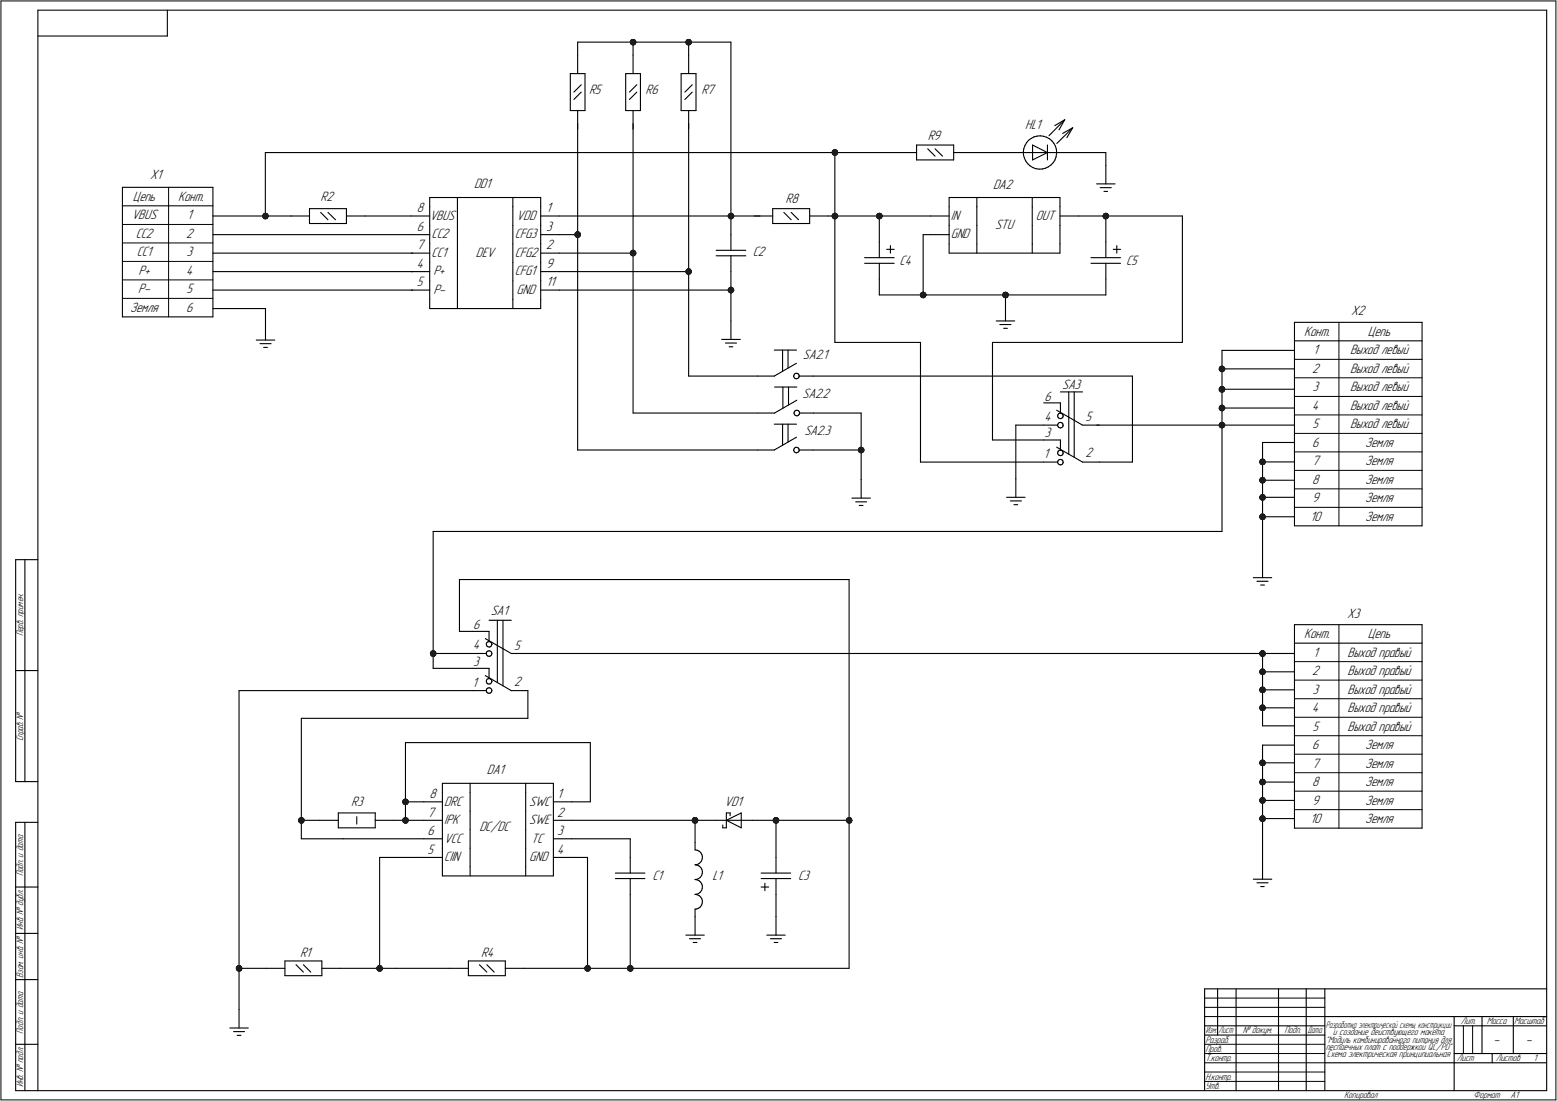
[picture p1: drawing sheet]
<svg xmlns="http://www.w3.org/2000/svg" width="842mm" height="595mm" viewBox="0 0 842 595" stroke-linecap="round" stroke-linejoin="round" font-family="sans-serif">
<g fill="none" stroke="#000" stroke-width=".59">
<path d="M20 6v584zM20 6h817zM20 19h71zM91 6v13zM837 6v584zM308 40h8zM308 40v20zM312 23v7zM312 23h83zM312 30v10zM316 40v20zM338 40h8z"/>
<path d="M338 40v20zM341 22v1zM341 23v1zM341 24h1zM341 22l1-1zM341 22h.1M342 24h.1M342 21h1zM342 23v7zM342 30v10zM342 24h1zM343 21v1z"/>
<path d="M343 22h1zM344 24h-1zM344 22v1zM344 23v1zM344 23h.1M346 40v20zM368 40h8zM368 40v20zM371 23v1zM371 22v1zM371 24h1zM371 22l1-1z"/>
<path d="M371 22h.1M372 24h.1M372 21h1zM372 23v7zM372 30v10zM372 24h1zM373 21v1zM373 24h1zM373 22h1zM374 22v1zM374 23v1zM374 23h.1"/>
<path d="M376 40v20zM395 23v94zM308 60h8zM310 54l4-4zM312 60v10zM314 46l-4 4zM338 60h8zM340 54l4-4zM342 60v10zM344 46l-4 4zM368 60h8zM370 54l4-4z"/>
<path d="M372 60v10zM374 46l-4 4zM312 67v60zM342 67v70zM372 67v80zM496 78h20zM496 78v8zM516 78v8zM554 79v1zM555 77l-1 2zM556 76l2-1zM556 76l-1 1z"/>
<path d="M558 75l1-1zM558 78v8zM558 78l9 4zM559 74h2zM561 74l2-1zM563 73l1 1zM564 74h2zM566 74l2 1zM567 78v8zM568 75l1 1zM569 76l1 1zM570 77l1 2z"/>
<path d="M570 68l6-3zM571 79v2zM572 78l8-9zM575 72l5-3zM576 65l-9 8zM576 65l-3 5zM580 69l-3 5zM144 82h308zM144 82v35zM450 82v1zM450 83h.1M450 83l1 1z"/>
<path d="M450 81h1zM450 81v1zM451 84h1zM451 81h1zM452 82v35zM452 82h34zM452 84h.1M452 81h.1M452 84l1-1zM452 81l1 1zM453 82h.1M453 83h.1"/>
<path d="M486 82h10zM496 86h20zM502 80l4 4zM506 80l4 4zM516 82h10zM526 82h26zM552 82h21zM553 82l1 2zM554 84v2zM554 80l-1 2zM554 86l1 1zM555 87l1 1z"/>
<path d="M556 88l1 2zM557 90l2 1zM558 86l9-4zM559 91h1zM560 91h2zM562 91h2zM564 91h1zM565 91l2-1zM567 90l1-1zM570 88l-2 1zM571 86l-1 2zM571 85v1z"/>
<path d="M571 81v1zM571 83v2zM571 82v1zM573 82h25zM593 99h10zM598 82v7zM598 89v10zM66 101h49zM66 111h49zM66 101v70zM115 117h30zM115 101v70z"/>
<path d="M142 116v1zM142 117v1zM142 118h1zM142 116l1-1zM142 116h.1M143 118h1zM143 115h1zM144 117h14zM144 118h.1M144 115v1zM144 118h1zM144 116h1z"/>
<path d="M145 116v1zM145 117v1zM145 117h.1M157 117h10zM167 113h20zM167 113v8zM173 115l4 4zM177 115l4 4zM187 117h10zM187 113v8zM197 117h25zM222 117h10z"/>
<path d="M232 107h60zM232 107v5zM232 112v10zM247 107v5zM247 112v10zM277 107v5zM277 112v10zM292 107v5zM292 112v10zM292 117h10zM302 117h109zM394 116v1z"/>
<path d="M394 117v1zM394 118h1zM394 116l1-1zM394 116h.1M395 118h.1M395 115h1zM395 117v10zM395 118h1zM396 115v1zM396 118h1zM396 116h1zM397 116v1z"/>
<path d="M397 117v1zM397 117h.1M408 117h10zM418 113h20zM418 113v8zM424 115l4 4zM428 115l4 4zM438 117h10zM438 113v8zM448 117h4zM450 116v1zM450 117v1z"/>
<path d="M450 118h1zM450 116l1-1zM450 116h.1M451 118h1zM451 115h1zM452 117h24zM452 117v68zM452 118h.1M452 115v1zM452 118h1zM452 116h1zM453 116v1z"/>
<path d="M453 117v1zM453 117h.1M474 116v1zM474 117v1zM474 118h1zM474 116l1-1zM474 116h.1M475 118h1zM475 115h1zM476 117v14zM476 117h27zM476 118h.1"/>
<path d="M476 115l1 1zM476 118h1zM477 116h.1M477 116v1zM477 117v1zM477 117h.1M503 117h10zM513 107h60zM513 107v5zM513 112v10zM528 107v5zM528 112v10z"/>
<path d="M558 107v5zM558 112v10zM573 107v5zM573 112v10zM573 117h10zM583 117h15zM595 101h6zM597 117v1zM597 116v1zM597 118h.1M597 116l1-1zM597 116h.1"/>
<path d="M597 103h2zM597 118h1zM598 115h.1M598 117v14zM598 117h41zM598 118h1zM598 115l1 1zM599 118h.1M599 116h.1M599 116l1 1zM600 117l-1 1zM600 117h.1"/>
<path d="M639 117v68zM115 127h107zM115 137h108zM167 121h20zM222 127h10zM222 137h10zM232 122v10zM232 132v10zM247 122v10zM247 132v10zM277 122v10zM277 132v10z"/>
<path d="M292 122v10zM292 127h10zM292 132v10zM292 137h10zM302 127h10zM302 137h40zM311 127v1zM311 126v1zM311 128h1zM311 126l1-1zM311 126h.1M312 128h1z"/>
<path d="M312 125h1zM312 127v116zM313 128h.1M313 125v1zM313 128h1zM313 126h1zM314 126v1zM314 127v1zM314 127h.1M341 136v1zM341 137v1zM341 138h1z"/>
<path d="M341 136l1-1zM341 136h.1M342 138h.1M342 135h1zM342 137v86zM342 138h1zM343 135v1zM343 136h1zM344 138h-1zM344 136v1zM344 137v1zM344 137h.1"/>
<path d="M387 138h16zM387 135h16zM395 138v9zM395 127v8zM418 121h20zM468 139h16zM476 131v8zM480 135h4zM482 133v4zM499 127h4zM499 127v32zM503 127h10z"/>
<path d="M513 122v10zM513 137h60zM513 132v5zM528 122v10zM528 132v5zM558 122v10zM558 132v5zM573 122v10zM573 132v5zM590 139h16zM598 131v8zM602 135h4z"/>
<path d="M604 133v4zM115 147h108zM115 157h108zM222 147h10zM222 157h10zM232 142v10zM232 152v10zM247 142v10zM247 152v10zM277 142v10zM277 152v10zM292 142v10z"/>
<path d="M292 147h10zM292 152v10zM292 157h10zM302 157h93zM302 147h70zM371 147v1zM371 146v1zM371 148h1zM371 146l1-1zM371 146h.1M372 148h.1M372 145h1z"/>
<path d="M372 147v56zM372 148h1zM373 145v1zM373 148h1zM373 146h1zM374 146v1zM374 147v1zM374 147h.1M394 156v1zM394 157v1zM394 158h1zM394 156l1-1z"/>
<path d="M394 156h.1M395 158h.1M395 155h1zM395 147v10zM395 157v16zM395 158h1zM396 155v1zM396 158h1zM396 156h1zM397 156v1zM397 157v1zM397 157h.1"/>
<path d="M468 142h16zM476 159h122zM476 151v8zM476 142v9zM498 159v1zM498 160h.1M498 158h1zM498 158v1zM499 158h1zM500 158h.1M500 158l1 1zM501 159h.1"/>
<path d="M501 160h.1M542 160h1zM542 159v1zM543 158h.1M543 158l-1 1zM543 158h1zM544 159v4zM544 158h1zM545 158v1zM545 159h.1M545 160h.1M590 142h16z"/>
<path d="M598 151v8zM598 142v9zM66 171h49zM115 167h29zM144 167v7zM144 174v10zM232 167h60zM232 162v5zM247 162v5zM277 162v5zM292 162v5zM395 173v10z"/>
<path d="M498 160l1 1zM499 161h.1M499 161h1zM501 160l-1 1zM539 173h10zM541 175h6zM543 160v1zM543 177h2zM543 161h1zM544 163v10zM544 161h1zM545 161v-1z"/>
<path d="M700 174h69zM700 174v110zM769 174v110zM139 184h10zM141 186h6zM143 188h2zM390 183h10zM392 185h6zM394 187h2zM419 189h12zM423 189v12zM426 189v10z"/>
<path d="M452 185h46zM498 185v65zM537 185v53zM537 185h102zM659 200h1zM659 199v1zM660 198h.1M660 198l-1 1zM660 198h1zM661 199v11zM661 199h39zM661 189v10z"/>
<path d="M661 189h39zM661 198h1zM662 198v1zM662 199h.1M662 200h.1M700 184h69zM372 203h38zM410 203h9zM419 203l12-7zM419 209h12zM423 209v12zM426 209v10z"/>
<path d="M429 204h1zM429 203v1zM430 204v1zM430 202h.1M430 202l-1 1zM430 205h1zM430 202h1zM431 205h.1M431 202h1zM431 205l1-1zM432 202v1zM432 203h.1"/>
<path d="M432 203v1zM432 203h8zM440 203h172zM564 218h10zM574 212h11zM574 218v5zM578 212v13zM581 212v15zM612 203v47zM659 211h1zM659 210v1zM660 211v1z"/>
<path d="M660 200v1zM660 220v-1zM660 220h-1zM660 209h.1M660 209l-1 1zM660 212h1zM660 201h1zM660 219h1zM660 209h1zM661 210v11zM661 210h39zM661 212h1z"/>
<path d="M661 201h1zM661 219h1zM661 209h1zM662 212v-1zM662 201v-1zM662 219v1zM662 209v1zM662 220v1zM662 210h.1M662 211h.1M342 223h68zM410 223h9z"/>
<path d="M419 229h12zM419 223l12-7zM423 229v12zM426 229v10zM429 224h1zM430 223l-1 1zM430 224v1zM430 222h.1M430 222v1zM430 225h1zM430 222h1zM431 225h1z"/>
<path d="M431 222h1zM432 225v-1zM432 222v1zM432 223h.1M432 223v1zM432 223h8zM440 223h26zM466 223v36zM537 238h27zM549 230v29zM549 230h15zM564 230h8z"/>
<path d="M564 238h10zM571 222l14 8zM572 225v1zM572 230v1zM572 224v1zM572 229v1zM572 226h1zM572 231h1zM572 224l1-1zM572 224h.1M572 229l1-1zM572 229h.1"/>
<path d="M573 226h1zM573 231h1zM573 223h1zM573 228h1zM574 238v5zM574 226h.1M574 231h.1M574 223v1zM574 228v1zM574 226h1zM574 231h1zM574 224h1z"/>
<path d="M574 229h1zM575 224v1zM575 229v1zM575 225v1zM575 225h.1M575 230v1zM575 230h.1M578 225v20zM581 227v20zM585 230h10zM593 230h107zM659 230l1 1z"/>
<path d="M659 221h1zM659 229v1zM659 220v1zM660 231h.1M660 221v1zM660 229v-1zM660 229h-1zM660 231h1zM660 222h1zM660 228h1zM661 230v57zM661 221v9z"/>
<path d="M661 221h39zM661 231h1zM661 222h1zM661 228l1 1zM662 231h.1M662 222v-1zM662 229h.1M662 229v1zM662 230v1zM662 221h.1M662 230h.1M683 239v63z"/>
<path d="M683 239h17zM312 243h98zM410 243h9zM419 243l12-7zM429 244h1zM429 243v1zM430 244v1zM430 242h.1M430 242l-1 1zM430 245h1zM430 242h1zM431 245h.1"/>
<path d="M431 242h1zM431 245l1-1zM432 242v1zM432 243h.1M432 243v1zM432 243h8zM440 243h26zM464 243v1zM464 244h1zM465 244v1zM465 242h.1M465 242l-1 1z"/>
<path d="M465 245h1zM465 242h1zM466 259v10zM466 245h1zM466 242h1zM467 245v-1zM467 242v1zM467 243h.1M467 243v1zM498 250h66zM549 259v10zM564 250h8z"/>
<path d="M571 242l14 8zM572 245v1zM572 250v1zM572 244v1zM572 249v1zM572 246h1zM572 251h1zM572 244l1-1zM572 244h.1M572 249l1-1zM572 249h.1M573 246h1z"/>
<path d="M573 251h1zM573 243h1zM573 248h1zM574 246h.1M574 251h.1M574 243v1zM574 248v1zM574 246h1zM574 251h1zM574 244h1zM574 249h1zM575 244v1z"/>
<path d="M575 249v1zM575 245v1zM575 245h.1M575 250v1zM575 250h.1M585 250h10zM595 250h17zM681 250l1 1zM681 260l1 1zM681 249v1zM681 259v1zM682 251h.1"/>
<path d="M682 249v-1zM682 249h-1zM682 258h.1M682 258l-1 1zM682 251h1zM682 248h1zM682 258h1zM683 250h17zM683 260h17zM683 251h1zM683 248h1zM683 258h1z"/>
<path d="M684 251v-1zM684 248v1zM684 258v1zM684 249v1zM684 259v1zM684 250h.1M684 260h.1M461 269h10zM463 271h6zM465 273h2zM544 269h10zM546 271h6z"/>
<path d="M548 273h2zM681 269l1 1zM681 280h1zM681 268v1zM681 279v1zM682 261h.1M682 270h.1M682 268v-1zM682 268h-1zM682 278h.1M682 278l-1 1zM682 261h1z"/>
<path d="M682 270h1zM682 267h1zM682 278h1zM683 269h17zM683 279h17zM683 261h1zM683 270h1zM683 267l1 1zM683 278h1zM684 261v-1zM684 270h.1M684 268h.1"/>
<path d="M684 278v1zM684 268v1zM684 279h.1M684 269v1zM684 269h.1M684 279v1zM234 287v74zM234 287h427zM682 280v1zM682 281h1zM683 281h1zM684 281v-1z"/>
<path d="M700 284h69zM8 303v119zM8 303h12zM13 303v119zM248 313v28zM248 313h211zM459 313v210zM678 312h10zM680 314h6zM682 316h2zM683 302v10zM264 335h13z"/>
<path d="M269 335v14zM272 335v16zM700 338h69zM700 338v110zM769 338v110zM233 353v1zM233 354h.1M233 354l1 1zM233 352h1zM233 352v1zM234 355h.1M234 352h1z"/>
<path d="M234 353h22zM234 355h1zM235 352h.1M235 355l1-1zM235 352l1 1zM236 353h.1M236 353v1zM248 341h8zM256 353h7zM256 341h8zM262 345l15 8zM263 348v1z"/>
<path d="M263 349h.1M263 353v1zM263 354h.1M263 349l1 1zM263 354l1 1zM263 347h1zM263 347v1zM263 352h1zM263 352v1zM264 350h1zM264 355h1zM264 347h1z"/>
<path d="M264 352h1zM264 341v6zM265 350h.1M265 355h.1M265 347h.1M265 352h.1M265 350l1-1zM265 355l1-1zM265 347l1 1zM265 352l1 1zM266 348h.1M266 353h.1"/>
<path d="M266 348v1zM266 353v1zM269 349v20zM272 351v20zM277 353h8zM285 353h415zM681 354h1zM681 353v1zM682 354v1zM682 352h.1M682 352l-1 1zM682 355h1z"/>
<path d="M682 352h1zM683 353v39zM683 355h1zM683 352h1zM684 355v-1zM684 352v1zM684 353h.1M684 353v1zM700 348h69zM8 362h12zM129 373h127zM129 373v150z"/>
<path d="M234 361h22zM256 373h7zM256 361h8zM262 365l15 8zM263 368v1zM263 369h.1M263 373v1zM263 374h.1M263 369l1 1zM263 374l1 1zM263 367h1zM263 367v1z"/>
<path d="M263 372h1zM263 372v1zM264 370h1zM264 375h1zM264 367h1zM264 372h1zM264 361v6zM265 370h.1M265 375h.1M265 367h.1M265 372h.1M265 370l1-1z"/>
<path d="M265 375l1-1zM265 367l1 1zM265 372l1 1zM266 368h.1M266 373h.1M266 368v1zM266 373v1zM277 373h8zM285 373v15zM681 373l1 1zM681 363l1 1zM681 372v1z"/>
<path d="M681 363h.1M682 374h.1M682 364h.1M682 372h.1M682 372h-1zM682 362h.1M682 362l-1 1zM682 374h1zM682 364l1 1zM682 372l1-1zM682 362h1zM683 373h17z"/>
<path d="M683 363h17zM683 374h1zM683 365l1-1zM683 371l1 1zM683 362h1zM684 374h.1M684 364h.1M684 372h.1M684 362h.1M684 372v1zM684 362v1zM684 373v1z"/>
<path d="M684 373h.1M684 363v1zM684 363h.1M163 388v55zM163 388h122zM681 383l1 1zM681 382v1zM682 384h.1M682 382v-1zM682 382h-1zM682 384h1zM682 381h1z"/>
<path d="M683 392h17zM683 383h17zM683 384h1zM683 381h1zM684 384v-1zM684 381v1zM684 382v1zM684 383h.1M219 401v32zM219 401h100zM319 401v32zM681 413h1z"/>
<path d="M681 412v1zM682 413v1zM682 411h.1M682 411l-1 1zM682 414h1zM682 411h1zM683 403v62zM683 403h17zM683 412h17zM683 414h1zM683 411h1zM684 414v-1z"/>
<path d="M684 411v1zM684 412h.1M684 412v1zM8 422h12zM183 439h20zM183 439v8zM203 439v8zM218 433v1zM218 434h.1M218 434l1 1zM218 432h1zM218 432v1z"/>
<path d="M219 435h.1M219 432h.1M219 433v10zM219 433h10zM219 435h1zM219 432h1zM220 435l1-1zM220 432l1 1zM221 433h.1M221 434h.1M229 433h10zM239 423h60z"/>
<path d="M239 423v5zM239 428v10zM239 438v10zM254 423v5zM254 428v10zM254 438v10zM284 423v5zM284 428v10zM284 438v10zM299 423v5zM299 428v10zM299 433h10z"/>
<path d="M299 438v10zM309 433h10zM393 439v8zM393 439h2zM395 439v2zM401 439v8zM681 423l1 1zM681 433l1 1zM681 422v1zM681 432v1zM682 424h.1M682 434h.1"/>
<path d="M682 422v-1zM682 422h-1zM682 432v-1zM682 432h-1zM682 424h1zM682 434h1zM682 421h1zM682 431h1zM683 423h17zM683 433h17zM683 424h1zM683 434h1z"/>
<path d="M683 421h1zM683 431h1zM684 424h.1M684 434v-1zM684 421v1zM684 431v1zM684 422v1zM684 432v1zM684 423v1zM684 423h.1M684 433h.1M8 444v146z"/>
<path d="M8 444h12zM13 444v146zM162 443v1zM162 444h.1M162 444v1zM162 442h.1M162 442v1zM162 445h1zM162 442h1zM163 453h23zM163 443v10zM163 443h10z"/>
<path d="M163 445h1zM163 442h1zM164 445v-1zM164 442v1zM164 443h1zM165 444h-1zM165 444h.1M173 443h10zM183 447h20zM186 453h43zM193 441v4zM203 443h10z"/>
<path d="M213 443h6zM218 443v1zM218 444h.1M218 444l1 1zM218 442h1zM218 442v1zM219 445h.1M219 442h.1M219 443h10zM219 445h1zM219 442h1zM220 445l1-1z"/>
<path d="M220 442l1 1zM221 443h.1M221 444h.1M229 443h10zM229 453h10zM239 448v10zM239 458v10zM254 448v10zM254 458v10zM284 448v10zM284 458v10zM299 443h10z"/>
<path d="M299 448v10zM299 453h10zM299 458v10zM309 443h67zM309 453h32zM341 453v10zM374 444h1zM374 443v1zM375 444v1zM375 442h.1M375 442l-1 1zM375 445h1z"/>
<path d="M375 442h1zM376 443v12zM376 443h11zM376 459l1 1zM376 455v4zM376 445h1zM376 442h1zM377 445v-1zM377 442v1zM377 460h1zM377 443h.1M377 444h.1"/>
<path d="M387 443h20zM391 447h2zM391 446v1zM393 443l8-4zM393 443l8 4zM407 443h52zM418 444h1zM418 443v1zM419 444v1zM419 442h.1M419 442l-1 1zM419 445h1z"/>
<path d="M419 442h1zM420 443v20zM420 445h.1M420 442h1zM420 445l1-1zM421 442v1zM421 443h.1M421 444h.1M458 443v1zM458 444h.1M458 444l1 1zM458 442h1z"/>
<path d="M458 442v1zM459 445h.1M459 442h.1M459 445h1zM459 442h1zM460 445l1-1zM460 442l1 1zM461 443h.1M461 444h.1M681 443h1zM681 442v1zM682 443v1z"/>
<path d="M682 441h.1M682 441l-1 1zM682 444h1zM682 441h1zM683 442h17zM683 444h1zM683 441h1zM684 444v-1zM684 441v1zM684 442h.1M684 443h.1M700 448h69z"/>
<path d="M8 479h12zM205 463h24zM205 463v60zM229 463h10zM239 473h60zM239 468v5zM254 468v5zM284 468v5zM299 463h10zM299 468v5zM309 463h9zM318 463v60z"/>
<path d="M333 472h16zM333 475h16zM341 463v9zM341 475v8zM376 467h1zM376 467l1 1zM376 475h1zM376 475l1 1zM377 467h1zM377 475h1zM377 468h1zM377 476h1z"/>
<path d="M378 467l1-1zM378 475l1-1zM378 460l1 1zM378 468l1 1zM378 476l1 1zM379 461l1 1zM379 469l1 1zM379 477l1 1zM379 465v1zM379 473v1zM380 462v1zM380 470v1z"/>
<path d="M380 478v1zM380 464l-1 1zM380 472l-1 1zM380 463v1zM380 471v1zM380 479v1zM412 479h4zM412 472h16zM412 475h16zM414 477v4zM420 463v9zM420 475v8z"/>
<path d="M678 475h10zM680 477h6zM682 479h2zM683 465v10zM341 483v40zM376 483h1zM376 483l1 1zM376 491h1zM376 491v4zM376 495v10zM377 483h1zM377 491h1z"/>
<path d="M377 484h1zM378 483l1-1zM378 491l1-1zM378 484l1 1zM379 485l1 1zM379 481v1zM379 489v1zM380 486v1zM380 480l-1 1zM380 488l-1 1zM380 487v1zM420 483v12z"/>
<path d="M420 495v10zM8 505h12zM154 519v8zM154 519h20zM174 519v8zM253 519h20zM253 519v8zM273 519v8zM371 505h10zM373 507h6zM375 509h2zM415 505h10z"/>
<path d="M417 507h6zM419 509h2zM8 530h12zM128 523v1zM128 524h.1M128 524l1 1zM128 522h1zM128 522v1zM129 525h.1M129 522h1zM129 523h15zM129 523v23z"/>
<path d="M129 525h1zM130 522h.1M130 522l1 1zM131 524l-1 1zM131 523h.1M131 524h.1M144 523h10zM154 527h20zM160 521l4 4zM164 521l4 4zM174 523h10zM184 523h21z"/>
<path d="M204 524h.1M204 523v1zM204 524l1 1zM204 522h1zM204 522v1zM205 525h.1M205 522h.1M205 523h9zM205 525h1zM205 522h1zM206 525l1-1zM206 522l1 1z"/>
<path d="M207 523h.1M207 524h.1M214 523h29zM243 523h10zM253 527h20zM259 521l4 4zM263 521l4 4zM273 523h10zM283 523h35zM316 523v1zM316 524h1zM317 524v1z"/>
<path d="M317 522h.1M317 522l-1 1zM317 525h1zM317 522h1zM318 523h141zM318 525h1zM318 522h1zM319 525v-1zM319 522v1zM319 523h.1M319 524h.1M339 523v1z"/>
<path d="M339 524h1zM340 524v1zM340 522h.1M340 522l-1 1zM340 525h1zM340 522h1zM341 525h1zM341 522h1zM342 525v-1zM342 522v1zM342 523h.1M342 524h.1"/>
<path d="M652 535h185zM652 535v55zM659 535v24zM669 535v55zM691 535v55zM706 535v55zM717 535v55zM124 556h10zM126 558h6zM128 560h2zM129 546v10zM652 554h65z"/>
<path d="M652 559h65zM717 549h120zM786 549v41zM786 554h16zM802 549v20zM802 554h35zM818 549v20zM8 564h12zM717 574h69zM786 574h51zM786 569h51zM807 569v5z"/>
<path d="M8 590h12zM20 590h817z"/>
</g>
<g fill="none" stroke="#000" stroke-width=".54">
<path d="M1 1v594zM1 1h841zM842 1v594zM91 101v70zM66 121h49zM66 131h49zM66 141h49zM66 151h49zM66 161h49zM724 174v110zM700 194h69zM700 204h69z"/>
<path d="M700 214h69zM700 224h69zM700 234h69zM700 244h69zM700 254h69zM700 264h69zM700 274h69zM724 338v110zM700 358h69zM700 368h69zM700 378h69zM700 388h69z"/>
<path d="M700 398h69zM700 408h69zM700 418h69zM700 428h69zM700 438h69zM652 539h65zM652 544h65zM652 549h65zM791 554v15zM796 554v15zM652 564h65zM652 569h65z"/>
<path d="M652 574h65zM652 579h65zM1 595h841zM652 585h65z"/>
</g>
<g fill="#1c1c1c" stroke="#1c1c1c" stroke-width=".54">
<path d="M543 158h1zM543 158h1zM543 158h2zM543 158h2zM543 158h2zM543 158h2zM543 158h2zM543 159h2zM543 159h2zM543 159h2zM542 159h3zM542 159h3zM542 159h3zM542 159h3zM542 159h3zM542 159h3zM542 159h3zM542 159h3zM542 160h3zM542 160h3zM542 160h3zM542 160h3zM542 160h3zM542 160h3zM542 160h3zM542 160h3zM542 160h3zM543 160h2zM543 160h2zM543 160h2zM543 161h2zM543 161h2zM543 161h2zM543 161h1zM543 161h1z"/>
<path d="M219 432h1zM219 432h1zM219 432h1zM218 432h2zM218 432h2zM218 432h2zM218 432h2zM218 433h2zM218 433h3zM218 433h3zM218 433h3zM218 433h3zM218 433h3zM218 433h3zM218 433h3zM218 433h3zM218 433h3zM218 433h3zM218 433h3zM218 434h3zM218 434h3zM218 434h3zM218 434h3zM218 434h3zM218 434h3zM218 434h3zM218 434h3zM218 434h3zM218 434h3zM218 434h2zM218 435h2zM218 435h2zM218 435h2zM219 435h1zM219 435h1z"/>
<path d="M219 442h1zM219 442h1zM219 442h1zM218 442h2zM218 442h2zM218 442h2zM218 442h2zM218 443h2zM218 443h3zM218 443h3zM218 443h3zM218 443h3zM218 443h3zM218 443h3zM218 443h3zM218 443h3zM218 443h3zM218 443h3zM218 443h3zM218 444h3zM218 444h3zM218 444h3zM218 444h3zM218 444h3zM218 444h3zM218 444h3zM218 444h3zM218 444h3zM218 444h3zM218 444h2zM218 444h2zM218 445h2zM218 445h2zM219 445h1zM219 445h1z"/>
<path d="M419 442h1zM419 442h1zM419 442h1zM419 442h2zM419 442h2zM419 442h2zM419 442h2zM418 443h3zM418 443h3zM418 443h3zM418 443h3zM418 443h3zM418 443h3zM418 443h3zM418 443h3zM418 443h3zM418 443h3zM418 443h3zM418 443h3zM418 444h3zM418 444h3zM418 444h3zM418 444h3zM418 444h3zM418 444h3zM418 444h3zM418 444h3zM418 444h3zM419 444h2zM419 444h2zM419 444h2zM419 445h2zM419 445h2zM419 445h1zM419 445h1z"/>
<path d="M340 522h1zM340 522h1zM340 522h2zM340 522h2zM340 522h2zM340 522h2zM340 522h2zM340 523h2zM340 523h2zM340 523h2zM340 523h2zM340 523h2zM339 523h3zM339 523h3zM339 523h3zM339 523h3zM339 523h3zM339 523h3zM339 523h3zM339 524h3zM339 524h3zM339 524h3zM340 524h2zM340 524h2zM340 524h2zM340 524h2zM340 524h2zM340 524h2zM340 524h2zM340 524h2zM340 525h2zM340 525h2zM340 525h2zM340 525h2z"/>
<path d="M317 522h1zM317 522h1zM317 522h2zM317 522h2zM317 522h2zM317 522h2zM317 522h2zM317 523h2zM316 523h3zM316 523h3zM316 523h3zM316 523h3zM316 523h3zM316 523h3zM316 523h3zM316 523h3zM316 523h3zM316 523h3zM316 523h3zM316 524h3zM316 524h3zM316 524h3zM316 524h3zM316 524h3zM316 524h3zM316 524h3zM316 524h3zM317 524h2zM317 524h2zM317 524h2zM317 525h2zM317 525h2zM317 525h2zM317 525h1zM317 525h1z"/>
<path d="M205 522h1zM205 522h1zM204 522h2zM204 522h2zM204 522h2zM204 522h2zM204 522h3zM204 523h3zM204 523h3zM204 523h3zM204 523h3zM204 523h3zM204 523h3zM204 523h3zM204 523h3zM204 523h3zM204 523h3zM204 523h3zM204 523h3zM204 524h3zM204 524h3zM204 524h3zM204 524h3zM204 524h3zM204 524h3zM204 524h3zM204 524h3zM204 524h3zM204 524h3zM204 524h2zM204 525h2zM204 525h2zM204 525h2zM205 525h1zM205 525h1z"/>
<path d="M395 115h1zM395 115h1zM395 115h1zM395 116h1zM394 116h2zM394 116h2zM394 116h2zM394 116h3zM394 116h3zM394 116h3zM394 116h3zM394 116h3zM394 116h3zM394 116h3zM394 117h3zM394 117h3zM394 117h3zM394 117h3zM394 117h3zM394 117h3zM394 117h3zM394 117h3zM394 117h3zM394 117h3zM394 117h3zM394 117h3zM394 118h3zM394 118h3zM394 118h3zM394 118h2zM394 118h2zM394 118h2zM394 118h2zM395 118h1zM395 118h1z"/>
<path d="M395 155h1zM395 155h1zM395 155h1zM395 156h1zM394 156h2zM394 156h2zM394 156h2zM394 156h2zM394 156h3zM394 156h3zM394 156h3zM394 156h3zM394 156h3zM394 156h3zM394 156h3zM394 157h3zM394 157h3zM394 157h3zM394 157h3zM394 157h3zM394 157h3zM394 157h3zM394 157h3zM394 157h3zM394 157h3zM394 157h3zM394 157h3zM394 158h3zM394 158h3zM394 158h2zM394 158h2zM394 158h2zM394 158h2zM395 158h1zM395 158h1zM395 158h1z"/>
<path d="M342 21h1zM342 21h1zM342 22h1zM342 22h1zM341 22h2zM341 22h2zM341 22h3zM341 22h3zM341 22h3zM341 22h3zM341 22h3zM341 22h3zM341 22h3zM341 22h3zM341 23h3zM341 23h3zM341 23h3zM341 23h3zM341 23h3zM341 23h3zM341 23h3zM341 23h3zM341 23h3zM341 23h3zM341 23h3zM341 23h3zM341 24h3zM341 24h3zM341 24h3zM341 24h3zM341 24h2zM342 24h1zM342 24h1zM342 24h1zM342 24h1z"/>
<path d="M372 21h1zM372 21h1zM372 22h1zM372 22h1zM371 22h2zM371 22h2zM371 22h3zM371 22h3zM371 22h3zM371 22h3zM371 22h3zM371 22h3zM371 22h3zM371 22h3zM371 23h3zM371 23h3zM371 23h3zM371 23h3zM371 23h3zM371 23h3zM371 23h3zM371 23h3zM371 23h3zM371 23h3zM371 23h3zM371 23h3zM371 24h3zM371 24h3zM371 24h3zM371 24h3zM371 24h2zM372 24h1zM372 24h1zM372 24h1zM372 24h1z"/>
<path d="M372 145h1zM372 145h1zM372 145h1zM372 146h1zM371 146h2zM371 146h2zM371 146h2zM371 146h3zM371 146h3zM371 146h3zM371 146h3zM371 146h3zM371 146h3zM371 146h3zM371 146h3zM371 147h3zM371 147h3zM371 147h3zM371 147h3zM371 147h3zM371 147h3zM371 147h3zM371 147h3zM371 147h3zM371 147h3zM371 147h3zM371 147h3zM371 148h3zM371 148h3zM371 148h3zM371 148h2zM371 148h2zM372 148h1zM372 148h1zM372 148h1zM372 148h1z"/>
<path d="M342 135h1zM342 135h1zM342 136h1zM341 136h2zM341 136h2zM341 136h2zM341 136h3zM341 136h3zM341 136h3zM341 136h3zM341 136h3zM341 136h3zM341 136h3zM341 136h3zM341 137h3zM341 137h3zM341 137h3zM341 137h3zM341 137h3zM341 137h3zM341 137h3zM341 137h3zM341 137h3zM341 137h3zM341 137h3zM341 137h3zM341 138h3zM341 138h3zM341 138h3zM341 138h2zM341 138h2zM342 138h1zM342 138h1zM342 138h1z"/>
<path d="M312 125h1zM312 125h1zM312 125h1zM312 126h1zM311 126h2zM311 126h2zM311 126h3zM311 126h3zM311 126h3zM311 126h3zM311 126h3zM311 126h3zM311 126h3zM311 126h3zM311 126h3zM311 127h3zM311 127h3zM311 127h3zM311 127h3zM311 127h3zM311 127h3zM311 127h3zM311 127h3zM311 127h3zM311 127h3zM311 127h3zM311 128h3zM311 128h3zM311 128h3zM311 128h3zM311 128h3zM311 128h2zM311 128h2zM312 128h1zM312 128h1z"/>
<path d="M451 115h1zM451 115h1zM451 115h1zM451 116h1zM451 116h1zM451 116h2zM450 116h3zM450 116h3zM450 116h3zM450 116h3zM450 116h3zM450 116h3zM450 116h3zM450 116h3zM450 117h3zM450 117h3zM450 117h3zM450 117h3zM450 117h3zM450 117h3zM450 117h3zM450 117h3zM450 117h3zM450 117h3zM450 117h3zM450 117h3zM450 118h3zM450 118h3zM450 118h3zM450 118h3zM451 118h2zM451 118h2zM451 118h1zM451 118h1zM451 118h1z"/>
<path d="M451 81h1zM451 81h1zM451 81h1zM451 81h1zM451 81h1zM451 81h2zM450 81h3zM450 82h3zM450 82h3zM450 82h3zM450 82h3zM450 82h3zM450 82h3zM450 82h3zM450 82h3zM450 82h3zM450 82h3zM450 82h3zM450 82h3zM450 83h3zM450 83h3zM450 83h3zM450 83h3zM450 83h3zM450 83h3zM450 83h3zM450 83h3zM450 83h3zM450 83h3zM450 83h3zM451 83h2zM451 84h2zM451 84h1zM451 84h1zM451 84h1z"/>
<path d="M459 442h1zM459 442h1zM458 442h2zM458 442h2zM458 442h2zM458 442h2zM458 442h2zM458 443h3zM458 443h3zM458 443h3zM458 443h3zM458 443h3zM458 443h3zM458 443h3zM458 443h3zM458 443h3zM458 443h3zM458 443h3zM458 443h3zM458 444h3zM458 444h3zM458 444h3zM458 444h3zM458 444h3zM458 444h3zM458 444h3zM458 444h3zM458 444h3zM458 444h3zM458 444h2zM458 444h2zM458 445h2zM458 445h2zM459 445h1zM459 445h1z"/>
<path d="M499 158h1zM499 158h1zM499 158h1zM498 158h2zM498 158h2zM498 158h2zM498 158h2zM498 159h3zM498 159h3zM498 159h3zM498 159h3zM498 159h3zM498 159h3zM498 159h3zM498 159h3zM498 159h3zM498 159h3zM498 159h3zM498 160h3zM498 160h3zM498 160h3zM498 160h3zM498 160h3zM498 160h3zM498 160h3zM498 160h3zM498 160h3zM498 160h3zM498 160h3zM498 160h2zM498 161h2zM498 161h2zM499 161h1zM499 161h1zM499 161h1z"/>
<path d="M475 115h1zM475 115h1zM475 115h1zM475 116h1zM475 116h2zM475 116h2zM474 116h3zM474 116h3zM474 116h3zM474 116h3zM474 116h3zM474 116h3zM474 116h3zM474 116h3zM474 117h3zM474 117h3zM474 117h3zM474 117h3zM474 117h3zM474 117h3zM474 117h3zM474 117h3zM474 117h3zM474 117h3zM474 117h3zM474 117h3zM474 118h3zM474 118h3zM474 118h3zM474 118h3zM475 118h2zM475 118h2zM475 118h1zM475 118h1zM475 118h1z"/>
<path d="M597 115h2zM597 115h2zM597 116h2zM597 116h2zM597 116h2zM597 116h2zM597 116h2zM597 116h2zM597 116h2zM597 116h2zM597 116h2zM597 116h2zM597 116h3zM597 117h3zM597 117h3zM597 117h3zM597 117h3zM597 117h3zM597 117h3zM597 117h3zM597 117h3zM597 117h3zM597 117h3zM597 117h3zM597 117h2zM597 118h2zM597 118h2zM597 118h2zM597 118h2zM597 118h2zM597 118h2zM597 118h2zM597 118h2zM597 118h2z"/>
<path d="M660 228h1zM660 228h2zM660 229h2zM660 229h2zM660 229h2zM660 229h2zM660 229h2zM660 229h2zM660 229h2zM660 229h2zM660 229h2zM660 229h2zM659 229h3zM659 229h3zM659 230h3zM659 230h3zM659 230h3zM659 230h3zM659 230h3zM659 230h3zM659 230h3zM659 230h3zM659 230h3zM659 230h3zM659 230h3zM660 230h2zM660 231h2zM660 231h2zM660 231h2zM660 231h2zM660 231h2zM660 231h2zM660 231h2zM660 231h2z"/>
<path d="M143 115h1zM143 115h1zM143 115h1zM143 116h1zM143 116h2zM142 116h3zM142 116h3zM142 116h3zM142 116h3zM142 116h3zM142 116h3zM142 116h3zM142 116h3zM142 116h3zM142 117h3zM142 117h3zM142 117h3zM142 117h3zM142 117h3zM142 117h3zM142 117h3zM142 117h3zM142 117h3zM142 117h3zM142 117h3zM142 117h3zM142 118h3zM142 118h3zM142 118h3zM142 118h3zM142 118h3zM143 118h2zM143 118h1zM143 118h1zM143 118h1z"/>
<path d="M162 442h2zM162 442h2zM162 442h2zM162 442h2zM162 442h2zM162 442h2zM162 443h2zM162 443h2zM162 443h2zM162 443h2zM162 443h2zM162 443h2zM162 443h2zM162 443h2zM162 443h3zM162 443h3zM161 443h4zM161 443h4zM161 444h4zM162 444h3zM162 444h3zM162 444h2zM162 444h2zM162 444h2zM162 444h2zM162 444h2zM162 444h2zM162 444h2zM162 444h2zM162 444h2zM162 445h2zM162 445h2zM162 445h2zM162 445h1z"/>
<path d="M375 442h1zM375 442h2zM375 442h2zM375 442h2zM375 442h2zM375 442h2zM375 442h2zM375 443h2zM375 443h2zM375 443h2zM375 443h2zM375 443h2zM374 443h3zM374 443h3zM374 443h3zM374 443h3zM374 443h3zM374 443h3zM374 443h3zM374 444h3zM374 444h3zM374 444h3zM374 444h3zM374 444h3zM374 444h3zM375 444h2zM375 444h2zM375 444h2zM375 444h2zM375 444h2zM375 444h2zM375 445h2zM375 445h2zM375 445h2zM375 445h1z"/>
<path d="M234 352h1zM234 352h1zM234 352h1zM233 352h2zM233 352h2zM233 352h2zM233 352h2zM233 352h3zM233 352h3zM233 353h3zM233 353h3zM233 353h3zM233 353h3zM233 353h3zM233 353h3zM233 353h3zM233 353h3zM233 353h3zM233 353h3zM233 353h3zM233 353h3zM233 354h3zM233 354h3zM233 354h3zM233 354h3zM233 354h3zM233 354h3zM233 354h3zM233 354h3zM233 354h2zM233 354h2zM233 354h2zM233 354h2zM234 355h1zM234 355h1z"/>
<path d="M465 242h1zM465 242h1zM465 242h2zM465 242h2zM465 242h2zM465 242h2zM465 242h2zM464 242h3zM464 242h3zM464 243h3zM464 243h3zM464 243h3zM464 243h3zM464 243h3zM464 243h3zM464 243h3zM464 243h3zM464 243h3zM464 243h3zM464 243h3zM464 244h3zM464 244h3zM464 244h3zM464 244h3zM464 244h3zM464 244h3zM464 244h3zM465 244h2zM465 244h2zM465 244h2zM465 244h2zM465 244h2zM465 245h2zM465 245h1zM465 245h1z"/>
<path d="M660 219h1zM660 219h2zM660 219h2zM660 219h2zM660 219h2zM660 220h2zM660 220h2zM660 220h2zM660 220h2zM660 220h2zM660 220h2zM659 220h3zM659 220h3zM659 220h3zM659 220h3zM659 220h3zM659 220h3zM659 221h3zM659 221h3zM659 221h3zM659 221h3zM659 221h3zM659 221h3zM659 221h3zM660 221h2zM660 221h2zM660 221h2zM660 221h2zM660 221h2zM660 222h2zM660 222h2zM660 222h2zM660 222h2zM660 222h2z"/>
<path d="M660 209h1zM660 209h2zM660 209h2zM660 209h2zM660 209h2zM660 209h2zM660 209h2zM660 210h2zM660 210h2zM660 210h2zM660 210h2zM660 210h2zM659 210h3zM659 210h3zM659 210h3zM659 210h3zM659 210h3zM659 210h3zM659 210h3zM659 211h3zM659 211h3zM659 211h3zM659 211h3zM659 211h3zM659 211h3zM660 211h2zM660 211h2zM660 211h2zM660 211h2zM660 211h2zM660 211h2zM660 212h2zM660 212h2zM660 212h2zM660 212h1z"/>
<path d="M660 198h1zM660 198h2zM660 198h2zM660 198h2zM660 198h2zM660 198h2zM660 198h2zM660 199h2zM660 199h2zM660 199h2zM660 199h2zM660 199h2zM659 199h3zM659 199h3zM659 199h3zM659 199h3zM659 199h3zM659 199h3zM659 199h3zM659 200h3zM659 200h3zM659 200h3zM659 200h3zM659 200h3zM659 200h3zM660 200h2zM660 200h2zM660 200h2zM660 200h2zM660 200h2zM660 200h2zM660 201h2zM660 201h2zM660 201h2zM660 201h1z"/>
<path d="M682 248h1zM682 248h2zM682 248h2zM682 248h2zM682 249h2zM682 249h2zM682 249h2zM682 249h2zM682 249h2zM681 249h3zM681 249h3zM681 249h3zM681 249h3zM681 249h3zM681 249h3zM681 250h3zM681 250h3zM681 250h3zM681 250h3zM681 250h3zM681 250h3zM681 250h3zM681 250h3zM681 250h3zM681 250h3zM681 250h3zM682 250h2zM682 251h2zM682 251h2zM682 251h2zM682 251h2zM682 251h2zM682 251h2zM682 251h1z"/>
<path d="M682 258h1zM682 258h2zM682 258h2zM682 258h2zM682 258h2zM682 259h2zM682 259h2zM682 259h2zM682 259h2zM681 259h3zM681 259h3zM681 259h3zM681 259h3zM681 259h3zM681 259h3zM681 259h3zM681 260h3zM681 260h3zM681 260h3zM681 260h3zM681 260h3zM681 260h3zM681 260h3zM681 260h3zM681 260h3zM681 260h3zM682 260h2zM682 260h2zM682 261h2zM682 261h2zM682 261h2zM682 261h2zM682 261h2zM682 261h1z"/>
<path d="M682 267h1zM682 267h1zM682 268h2zM682 268h2zM682 268h2zM682 268h2zM682 268h2zM682 268h2zM682 268h2zM681 268h3zM681 268h3zM681 268h3zM681 268h3zM681 268h3zM681 269h3zM681 269h3zM681 269h3zM681 269h3zM681 269h3zM681 269h3zM681 269h3zM681 269h3zM681 269h3zM681 269h3zM681 269h3zM681 269h3zM681 270h3zM682 270h2zM682 270h2zM682 270h2zM682 270h2zM682 270h2zM682 270h2zM682 270h2zM682 270h1z"/>
<path d="M682 278h1zM682 278h1zM682 278h2zM682 278h2zM682 278h2zM682 278h2zM682 278h2zM682 278h2zM682 279h2zM682 279h2zM681 279h3zM681 279h3zM681 279h3zM681 279h3zM681 279h3zM681 279h3zM681 279h3zM681 279h3zM681 279h3zM681 279h3zM681 280h3zM681 280h3zM681 280h3zM681 280h3zM681 280h3zM681 280h3zM681 280h3zM682 280h2zM682 280h2zM682 280h2zM682 280h2zM682 281h2zM682 281h2zM682 281h2zM682 281h1z"/>
<path d="M682 411h1zM682 411h1zM682 411h2zM682 411h2zM682 411h2zM682 411h2zM682 411h2zM682 411h2zM682 412h2zM682 412h2zM681 412h3zM681 412h3zM681 412h3zM681 412h3zM681 412h3zM681 412h3zM681 412h3zM681 412h3zM681 412h3zM681 412h3zM681 413h3zM681 413h3zM681 413h3zM681 413h3zM681 413h3zM681 413h3zM681 413h3zM682 413h2zM682 413h2zM682 413h2zM682 413h2zM682 414h2zM682 414h2zM682 414h2zM682 414h1z"/>
<path d="M682 421h1zM682 421h2zM682 421h2zM682 422h2zM682 422h2zM682 422h2zM682 422h2zM682 422h2zM682 422h2zM681 422h3zM681 422h3zM681 422h3zM681 422h3zM681 422h3zM681 422h3zM681 423h3zM681 423h3zM681 423h3zM681 423h3zM681 423h3zM681 423h3zM681 423h3zM681 423h3zM681 423h3zM681 423h3zM681 423h3zM682 424h2zM682 424h2zM682 424h2zM682 424h2zM682 424h2zM682 424h2zM682 424h2zM682 424h1z"/>
<path d="M682 431h1zM682 431h2zM682 431h2zM682 431h2zM682 432h2zM682 432h2zM682 432h2zM682 432h2zM682 432h2zM681 432h3zM681 432h3zM681 432h3zM681 432h3zM681 432h3zM681 432h3zM681 432h3zM681 433h3zM681 433h3zM681 433h3zM681 433h3zM681 433h3zM681 433h3zM681 433h3zM681 433h3zM681 433h3zM681 433h3zM682 433h2zM682 433h2zM682 434h2zM682 434h2zM682 434h2zM682 434h2zM682 434h2zM682 434h1z"/>
<path d="M682 441h1zM682 441h2zM682 441h2zM682 441h2zM682 441h2zM682 442h2zM682 442h2zM682 442h2zM682 442h2zM681 442h3zM681 442h3zM681 442h3zM681 442h3zM681 442h3zM681 442h3zM681 442h3zM681 442h3zM681 443h3zM681 443h3zM681 443h3zM681 443h3zM681 443h3zM681 443h3zM681 443h3zM681 443h3zM681 443h3zM682 443h2zM682 443h2zM682 443h2zM682 444h2zM682 444h2zM682 444h2zM682 444h2zM682 444h1z"/>
<path d="M682 381h1zM682 381h2zM682 381h2zM682 381h2zM682 382h2zM682 382h2zM682 382h2zM682 382h2zM682 382h2zM681 382h3zM681 382h3zM681 382h3zM681 382h3zM681 382h3zM681 382h3zM681 382h3zM681 383h3zM681 383h3zM681 383h3zM681 383h3zM681 383h3zM681 383h3zM681 383h3zM681 383h3zM681 383h3zM681 383h3zM682 383h2zM682 383h2zM682 384h2zM682 384h2zM682 384h2zM682 384h2zM682 384h2zM682 384h1z"/>
<path d="M682 371h1zM682 372h1zM682 372h2zM682 372h2zM682 372h2zM682 372h2zM682 372h2zM682 372h2zM682 372h2zM682 372h2zM681 372h3zM681 372h3zM681 372h3zM681 373h3zM681 373h3zM681 373h3zM681 373h3zM681 373h3zM681 373h3zM681 373h3zM681 373h3zM681 373h3zM681 373h3zM681 373h3zM681 373h3zM681 374h3zM681 374h3zM682 374h2zM682 374h2zM682 374h2zM682 374h2zM682 374h2zM682 374h2zM682 374h2zM682 374h1z"/>
<path d="M682 362h1zM682 362h1zM682 362h2zM682 362h2zM682 362h2zM682 362h2zM682 362h2zM682 362h2zM682 362h2zM681 362h3zM681 363h3zM681 363h3zM681 363h3zM681 363h3zM681 363h3zM681 363h3zM681 363h3zM681 363h3zM681 363h3zM681 363h3zM681 363h3zM681 363h3zM681 364h3zM681 364h3zM681 364h3zM681 364h3zM681 364h3zM682 364h2zM682 364h2zM682 364h2zM682 364h2zM682 364h2zM682 364h2zM682 364h2z"/>
<path d="M129 522h1zM129 522h1zM129 522h1zM128 522h2zM128 522h2zM128 522h2zM128 522h2zM128 523h2zM128 523h3zM128 523h3zM128 523h3zM128 523h3zM128 523h3zM128 523h3zM128 523h3zM128 523h3zM128 523h3zM128 523h3zM128 523h3zM128 524h3zM128 524h3zM128 524h3zM128 524h3zM128 524h3zM128 524h3zM128 524h3zM128 524h3zM128 524h3zM128 524h3zM128 524h2zM128 525h2zM128 525h2zM128 525h2zM129 525h1zM129 525h1z"/>
<path d="M682 352h1zM682 352h1zM682 352h2zM682 352h2zM682 352h2zM682 352h2zM682 352h2zM682 352h2zM682 352h2zM682 353h2zM681 353h3zM681 353h3zM681 353h3zM681 353h3zM681 353h3zM681 353h3zM681 353h3zM681 353h3zM681 353h3zM681 353h3zM681 353h3zM681 354h3zM681 354h3zM681 354h3zM681 354h3zM681 354h3zM681 354h3zM682 354h2zM682 354h2zM682 354h2zM682 354h2zM682 354h2zM682 354h2zM682 355h2zM682 355h1z"/>
</g>
<g fill="#000" stroke="#000" stroke-width=".54">
<path d="M660 199h1zM660 199h1zM660 199h2zM660 199h2zM660 199h2zM660 199h2zM660 199h2zM660 199h2zM660 199h2zM660 200h2zM660 200h2zM660 200h2zM660 200h2zM660 200h2zM660 200h1zM660 200h1z"/>
<path d="M660 220h1zM660 220h1zM660 220h2zM660 220h2zM660 220h2zM660 220h2zM660 220h2zM660 220h2zM660 221h2zM660 221h2zM660 221h2zM660 221h2zM660 221h2zM660 221h2zM660 221h2zM660 221h1z"/>
<path d="M660 210h1zM660 210h1zM660 210h2zM660 210h2zM660 210h2zM660 210h2zM660 210h2zM660 210h2zM660 210h2zM660 211h2zM660 211h2zM660 211h2zM660 211h2zM660 211h2zM660 211h1zM660 211h1z"/>
<path d="M465 242h1zM465 243h1zM465 243h1zM465 243h1zM465 243h1zM465 243h1zM465 243h1zM465 243h2zM465 243h2zM465 243h2zM465 243h2zM465 243h2zM465 244h2zM465 244h2zM465 244h1zM465 244h1zM465 244h1zM465 244h1z"/>
<path d="M682 249h1zM682 249h1zM682 249h1zM682 249h1zM682 249h2zM682 249h2zM682 249h2zM682 250h2zM682 250h2zM682 250h2zM682 250h2zM682 250h2zM682 250h2zM682 250h2zM682 250h1zM682 250h1zM682 250h1z"/>
<path d="M682 259h1zM682 259h1zM682 259h1zM682 259h1zM682 259h2zM682 259h2zM682 259h2zM682 259h2zM682 260h2zM682 260h2zM682 260h2zM682 260h2zM682 260h2zM682 260h2zM682 260h1zM682 260h1zM682 260h1z"/>
<path d="M682 268h1zM682 268h1zM682 268h1zM682 268h1zM682 268h2zM682 269h2zM682 269h2zM682 269h2zM682 269h2zM682 269h2zM682 269h2zM682 269h2zM682 269h2zM682 269h1zM682 269h1zM682 269h1zM682 269h1z"/>
<path d="M682 279h1zM682 279h1zM682 279h1zM682 279h1zM682 279h2zM682 279h2zM682 279h2zM682 279h2zM682 279h2zM682 279h2zM682 279h2zM682 280h2zM682 280h2zM682 280h2zM682 280h1zM682 280h1zM682 280h1z"/>
<path d="M234 353h1zM234 353h1zM234 353h1zM234 353h1zM234 353h1zM234 353h1zM234 353h1zM234 353h1zM234 353h1zM234 353h1zM234 353h1zM234 353h1zM234 354h1zM234 354h1zM234 354h1zM234 354h1zM234 354h1zM234 354h1z"/>
<path d="M682 353h1zM682 353h1zM682 353h1zM682 353h1zM682 353h2zM682 353h2zM682 353h2zM682 353h2zM682 353h2zM682 353h2zM682 353h2zM682 353h2zM682 354h2zM682 354h2zM682 354h1zM682 354h1zM682 354h1z"/>
<path d="M682 372h1zM682 372h1zM682 372h1zM682 372h1zM682 373h2zM682 373h2zM682 373h2zM682 373h2zM682 373h2zM682 373h2zM682 373h2zM682 373h2zM682 373h2zM682 373h2zM682 373h1zM682 373h1zM682 374h1z"/>
<path d="M682 362h1zM682 362h1zM682 363h1zM682 363h1zM682 363h2zM682 363h2zM682 363h2zM682 363h2zM682 363h2zM682 363h2zM682 363h2zM682 363h2zM682 363h2zM682 363h2zM682 364h1zM682 364h1zM682 364h1z"/>
<path d="M682 382h1zM682 382h1zM682 382h1zM682 382h1zM682 382h2zM682 382h2zM682 382h2zM682 382h2zM682 383h2zM682 383h2zM682 383h2zM682 383h2zM682 383h2zM682 383h2zM682 383h1zM682 383h1zM682 383h1z"/>
<path d="M682 412h1zM682 412h1zM682 412h1zM682 412h1zM682 412h2zM682 412h2zM682 412h2zM682 412h2zM682 412h2zM682 412h2zM682 412h2zM682 413h2zM682 413h2zM682 413h2zM682 413h1zM682 413h1zM682 413h1z"/>
<path d="M682 422h1zM682 422h1zM682 422h1zM682 422h1zM682 422h2zM682 422h2zM682 422h2zM682 423h2zM682 423h2zM682 423h2zM682 423h2zM682 423h2zM682 423h2zM682 423h2zM682 423h1zM682 423h1zM682 423h1z"/>
<path d="M682 432h1zM682 432h1zM682 432h1zM682 432h1zM682 432h2zM682 432h2zM682 432h2zM682 432h2zM682 433h2zM682 433h2zM682 433h2zM682 433h2zM682 433h2zM682 433h2zM682 433h1zM682 433h1zM682 433h1z"/>
<path d="M375 443h1zM375 443h1zM375 443h2zM375 443h2zM375 443h2zM375 443h2zM375 443h2zM375 443h2zM375 443h2zM375 444h2zM375 444h2zM375 444h2zM375 444h2zM375 444h2zM375 444h1zM375 444h1z"/>
<path d="M682 442h1zM682 442h1zM682 442h1zM682 442h1zM682 442h2zM682 442h2zM682 442h2zM682 442h2zM682 442h2zM682 443h2zM682 443h2zM682 443h2zM682 443h2zM682 443h2zM682 443h1zM682 443h1zM682 443h1z"/>
<path d="M129 523h1zM129 523h1zM129 523h1zM129 523h1zM129 523h1zM129 523h1zM129 523h1zM129 523h1zM129 523h1zM129 523h1zM129 524h1zM129 524h1zM129 524h1zM129 524h1zM129 524h1zM129 524h1zM129 524h1z"/>
</g>
<g font-size="7.8">
<text x="319" y="51">R5</text>
<text x="349" y="51">R6</text>
<text x="379" y="51">R7</text>
<text x="554" y="70">HL1</text>
<text x="502" y="75">R9</text>
<text x="81" y="97">X1</text>
<text x="256" y="102">DD1</text>
<text x="537" y="102">DA2</text>
<text x="72" y="109">Цепь</text>
<text x="96" y="109">Конт.</text>
<text x="173" y="109">R2</text>
<text x="425" y="110">R8</text>
<text x="71" y="119">VBUS</text>
<text x="101" y="119">1</text>
<text x="225" y="115">8</text>
<text x="232" y="119">VBUS</text>
<text x="279" y="119">VDD</text>
<text x="295" y="115">1</text>
<text x="514" y="119">I</text>
<text x="515" y="119">N</text>
<text x="560" y="119">OUT</text>
<text x="225" y="125">6</text>
<text x="295" y="125">3</text>
<text x="538" y="124">STU</text>
<text x="73" y="129">CC2</text>
<text x="101" y="129">2</text>
<text x="233" y="129">CC2</text>
<text x="278" y="129">CFG3</text>
<text x="514" y="129">GND</text>
<text x="225" y="135">7</text>
<text x="295" y="135">2</text>
<text x="74" y="139">CC1</text>
<text x="101" y="139">3</text>
<text x="233" y="139">CC1</text>
<text x="257" y="139">DEV</text>
<text x="278" y="139">CFG2</text>
<text x="407" y="138">C2</text>
<text x="487" y="143">C4</text>
<text x="609" y="143">C5</text>
<text x="75" y="149">P+</text>
<text x="101" y="149">4</text>
<text x="225" y="145">4</text>
<text x="234" y="149">P+</text>
<text x="278" y="149">CFG1</text>
<text x="295" y="145">9</text>
<text x="225" y="155">5</text>
<text x="295" y="155">11</text>
<text x="75" y="159">P-</text>
<text x="101" y="159">5</text>
<text x="234" y="159">P-</text>
<text x="279" y="159">GND</text>
<text x="70" y="169">Земля</text>
<text x="101" y="169">6</text>
<text x="731" y="170">X2</text>
<text x="705" y="181">Конт.</text>
<text x="740" y="181">Цепь</text>
<text x="710" y="191">1</text>
<text x="730" y="191">Выход левый</text>
<text x="434" y="194">SA2.1</text>
<text x="710" y="201">2</text>
<text x="730" y="201">Выход левый</text>
<text x="434" y="215">SA2.2</text>
<text x="574" y="210">SA3</text>
<text x="710" y="211">3</text>
<text x="730" y="211">Выход левый</text>
<text x="565" y="216">6</text>
<text x="710" y="221">4</text>
<text x="730" y="221">Выход левый</text>
<text x="565" y="227">4</text>
<text x="587" y="228">5</text>
<text x="710" y="231">5</text>
<text x="730" y="231">Выход левый</text>
<text x="435" y="235">SA2.3</text>
<text x="565" y="236">3</text>
<text x="710" y="241">6</text>
<text x="738" y="241">Земля</text>
<text x="564" y="248">1</text>
<text x="587" y="247">2</text>
<text x="710" y="251">7</text>
<text x="738" y="251">Земля</text>
<text x="710" y="261">8</text>
<text x="738" y="261">Земля</text>
<text x="710" y="271">9</text>
<text x="738" y="271">Земля</text>
<text x="709" y="281">10</text>
<text x="738" y="281">Земля</text>
<text x="265" y="332">SA1</text>
<text x="729" y="334">X3</text>
<text x="256" y="340">6</text>
<text x="705" y="345">Конт.</text>
<text x="740" y="345">Цепь</text>
<text x="256" y="351">4</text>
<text x="278" y="351">5</text>
<text x="256" y="360">3</text>
<text x="710" y="355">1</text>
<text x="729" y="355">Выход правый</text>
<text x="710" y="365">2</text>
<text x="729" y="365">Выход правый</text>
<text x="255" y="371">1</text>
<text x="278" y="371">2</text>
<text x="710" y="375">3</text>
<text x="729" y="375">Выход правый</text>
<text x="710" y="385">4</text>
<text x="729" y="385">Выход правый</text>
<text x="710" y="395">5</text>
<text x="729" y="395">Выход правый</text>
<text x="710" y="405">6</text>
<text x="738" y="405">Земля</text>
<text x="263" y="418">DA1</text>
<text x="710" y="415">7</text>
<text x="738" y="415">Земля</text>
<text x="710" y="425">8</text>
<text x="738" y="425">Земля</text>
<text x="232" y="431">8</text>
<text x="301" y="431">1</text>
<text x="190" y="436">R3</text>
<text x="240" y="435">DRC</text>
<text x="286" y="435">SWC</text>
<text x="392" y="435">VD1</text>
<text x="710" y="435">9</text>
<text x="738" y="435">Земля</text>
<text x="231" y="441">7</text>
<text x="301" y="441">2</text>
<text x="240" y="445">I</text>
<text x="241" y="445">PK</text>
<text x="259" y="449">DC/DC</text>
<text x="286" y="445">SWE</text>
<text x="709" y="445">10</text>
<text x="738" y="445">Земля</text>
<text x="231" y="451">6</text>
<text x="240" y="455">VCC</text>
<text x="287" y="455">TC</text>
<text x="301" y="451">3</text>
<text x="231" y="461">5</text>
<text x="301" y="461">4</text>
<text x="240" y="465">CIIN</text>
<text x="286" y="465">GND</text>
<text x="353" y="475">C1</text>
<text x="385" y="475">L1</text>
<text x="432" y="475">C3</text>
<text x="162" y="517">R1</text>
<text x="260" y="517">R4</text>
<text x="808" y="564">-</text>
<text x="825" y="564">-</text>
</g>
<g font-size="5.4">
<text x="13" y="344" transform="rotate(-90 13 344)">Перв. примен.</text>
<text x="13" y="401" transform="rotate(-90 13 401)">Справ. №</text>
<text x="13" y="474" transform="rotate(-90 13 474)">Подп. и дата</text>
<text x="13" y="503" transform="rotate(-90 13 503)">Инв. № дубл.</text>
<text x="13" y="529" transform="rotate(-90 13 529)">Взам. инв. №</text>
<text x="790" y="554">Лит.</text>
<text x="804" y="554">Масса</text>
<text x="819" y="554">Масштаб</text>
<text x="13" y="559" transform="rotate(-90 13 559)">Подп. и дата</text>
<text x="652" y="564">Разраб.</text>
<text x="672" y="559">№ докум.</text>
<text x="695" y="559">Подп.</text>
<text x="717" y="564">&quot;Модуль комбинированного питания для</text>
<text x="721" y="560">и создание действующего макета</text>
<text x="652" y="569">Пров.</text>
<text x="717" y="567">песпаечных плат с поддержкой QC/PD&quot;</text>
<text x="652" y="574">Т.контр.</text>
<text x="718" y="571">Схема электрическая принципиальная</text>
<text x="788" y="574">Лист</text>
<text x="809" y="574">Листов</text>
<text x="829" y="574">1</text>
<text x="13" y="588" transform="rotate(-90 13 588)">Инв. № подл.</text>
<text x="652" y="584">Н.контр.</text>
<text x="652" y="589">Утв.</text>
<text x="727" y="594">Копировал</text>
<text x="797" y="594">Формат</text>
<text x="817" y="594">A1</text>
</g>
<g font-size="5.3">
<text x="717" y="556">Разработка электрической схемы, конструкции</text>
<text x="652" y="559">Изм.</text>
<text x="659" y="559">Лист</text>
<text x="707" y="559">Дата</text>
</g>
</svg>
